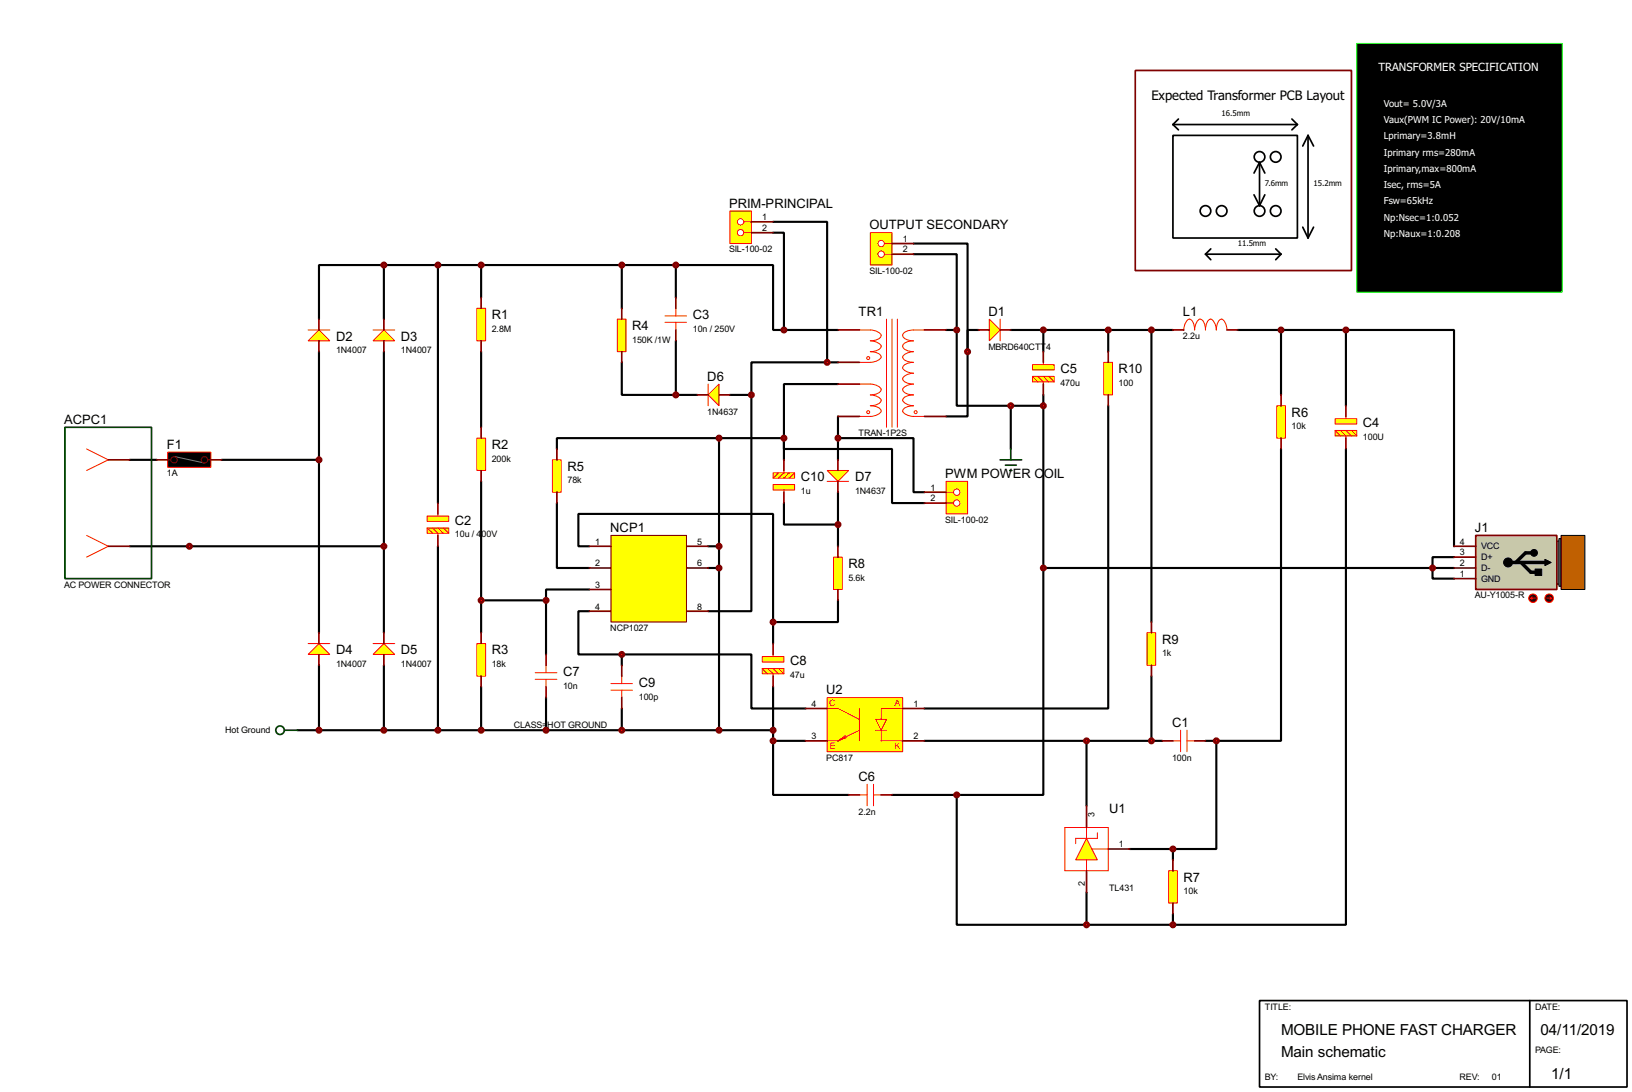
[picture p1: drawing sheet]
<svg xmlns="http://www.w3.org/2000/svg" width="383mm" height="256mm" viewBox="0 0 383 256" stroke-linecap="round" stroke-linejoin="round" font-family="sans-serif">
<g fill="none" stroke="#000" stroke-width=".5">
<path d="M181.7 52.1h12.7v33M181.7 54.7h2.5v22.8M214.7 59.7h10.1v17.8M214.7 57.2h12.7v25.4M90.2 62.3h-15.2v12.7M90.2 62.3v12.7M90.2 62.3h68.6M102.9 62.3v55.9M113.1 62.3v7.6M146.1 62.3v10.1M158.8 62.3h22.9v15.2h2.5M158.8 62.3v7.6"/>
<path d="M184.2 77.5h12.7M222.3 77.5h2.5M224.8 77.5v17.8h12.7M229.9 77.5h-2.5v5.1M237.5 77.5h38.1M245.2 77.5v5.1M260.4 77.5v5.1M270.6 77.5v68.6M290.9 77.5h25.4M301 77.5v15.3M316.3 77.5h25.4v50.8M316.3 77.5v17.8"/>
<path d="M75 82.6v66M90.2 82.6v66M113.1 82.6v17.8M146.1 85.1v7.7h12.7M158.8 92.8h5.1M158.8 80.1v12.7M171.5 92.8h5.1M176.6 92.8v50.8h-10.2M194.4 85.1h-17.8v7.7M194.4 85.1h2.5M196.9 90.2h-12.7v12.7M196.9 97.8v10.2"/>
<path d="M227.4 82.6v15.2h-5.1M237.5 95.3h7.7M237.5 95.3v10.2M245.2 92.8v40.6M260.4 95.3v71.1h-43.2M30.5 108h6.4M52.1 108h22.9M113.1 113.1v35.5M130.9 118.2v15.2h7.6M169 102.9h-38.1v2.6M169 102.9v68.6M169 102.9h15.2"/>
<path d="M184.2 118.2v5h12.7M184.2 102.9v2.6h25.4v12.7h7.6M184.2 102.9v5.1M196.9 102.9h17.8v12.7h2.5M196.9 115.6v12.7M301 105.5v68.5h-15.2M316.3 105.5v111.7h-40.7M30.5 128.3h59.7M102.9 128.3v43.2M138.5 138.5h-10.2v2.5M138.5 128.3h-2.6v-7.6h45.8v25.4M166.4 128.3h2.6"/>
<path d="M166.4 133.4h2.6M245.2 133.4v53.3h-20.4M245.2 133.4h96.5M341.7 130.9h-5.1v5h5.1M75 156.3v15.2M90.2 156.3v15.2M113.1 141h15.2M128.3 141v12.7M138.5 143.6h-2.6v10.1h10.2M146.1 153.7h30.5v12.7h12.7M146.1 153.7v2.6M181.7 146.1v5.1"/>
<path d="M196.9 141v5.1h-15.2M270.6 158.8v15.2M69.9 171.5h111.8M113.1 161.3v10.2M128.3 163.9v7.6M146.1 166.4v5.1M181.7 174v12.7h17.7M181.7 161.3v12.7M181.7 174h7.6M217.2 174h55.9M255.3 174v15.3M283.3 174h2.5"/>
<path d="M285.8 174v25.4h-10.2M209.6 186.7h15.2M224.8 186.7v30.5h30.5M265.5 199.4h10.1M275.6 199.4v2.6M255.3 209.6v7.6M255.3 217.2h20.3M275.6 214.7v2.5"/>
</g>
<path d="M75 77.5l2.5 2.6h-5.1z" fill="#ff0" stroke="#f00" stroke-width=".23"/>
<path d="M72.4 77.5h5.1" fill="none" stroke="#f00" stroke-width=".23"/>
<path d="M75 75v2.5M75 80.1v2.5" fill="none" stroke="#800000" stroke-width=".4"/>
<path d="M90.2 77.5l2.6 2.6h-5.1z" fill="#ff0" stroke="#f00" stroke-width=".23"/>
<path d="M87.7 77.5h5.1" fill="none" stroke="#f00" stroke-width=".23"/>
<path d="M90.2 75v2.5M90.2 80.1v2.5" fill="none" stroke="#800000" stroke-width=".4"/>
<path d="M75 151.2l2.5 2.5h-5.1z" fill="#ff0" stroke="#f00" stroke-width=".23"/>
<path d="M72.4 151.2h5.1" fill="none" stroke="#f00" stroke-width=".23"/>
<path d="M75 148.6v2.6M75 153.7v2.6" fill="none" stroke="#800000" stroke-width=".4"/>
<path d="M90.2 151.2l2.6 2.5h-5.1z" fill="#ff0" stroke="#f00" stroke-width=".23"/>
<path d="M87.7 151.2h5.1" fill="none" stroke="#f00" stroke-width=".23"/>
<path d="M90.2 148.6v2.6M90.2 153.7v2.6" fill="none" stroke="#800000" stroke-width=".4"/>
<g fill="#f00" stroke="#800000" stroke-width=".65">
<circle cx="90.2" cy="62.3" r=".5"/>
<circle cx="90.2" cy="171.5" r=".5"/>
</g>
<path d="M20.4 105.5l5.1 2.5-5.1 2.5M20.4 125.8l5.1 2.5-5.1 2.6" fill="none" stroke="#f00" stroke-width=".23"/>
<path d="M15.3 100.4h20.3v35.5h-20.3z" fill="none" stroke="#004000" stroke-width=".4"/>
<path d="M25.5 108h5M25.5 128.3h5" fill="none" stroke="#800000" stroke-width=".4"/>
<g fill="#f00" stroke="#800000" stroke-width=".65">
<circle cx="90.2" cy="128.3" r=".5"/>
<circle cx="44.5" cy="128.3" r=".5"/>
</g>
<path d="M39.4 106.2h10.2v3.6h-10.2z" fill="#000" stroke="#f00" stroke-width=".23"/>
<path d="M40.9 107.2l7.2 1.6" fill="none" stroke="#808080" stroke-width=".23"/>
<g fill="none" stroke="#800000" stroke-width=".23">
<path d="M39.4 108h.8M48.8 108h.8"/>
<circle cx="40.9" cy="108" r=".75"/>
<circle cx="48" cy="108" r=".75"/>
</g>
<path d="M36.9 108h2.5M49.6 108h2.5" fill="none" stroke="#800000" stroke-width=".4"/>
<circle cx="74.9" cy="108" r=".5" fill="#f00" stroke="#800000" stroke-width=".65"/>
<path d="M112.1 72.4h2v7.7h-2z" fill="#ff0" stroke="#f00" stroke-width=".23"/>
<path d="M113.1 69.9v2.5M113.1 80.1v2.5" fill="none" stroke="#800000" stroke-width=".4"/>
<path d="M112.1 102.9h2v7.6h-2z" fill="#ff0" stroke="#f00" stroke-width=".23"/>
<path d="M113.1 100.4v2.5M113.1 110.5v2.6" fill="none" stroke="#800000" stroke-width=".4"/>
<path d="M112.1 151.2h2v7.6h-2z" fill="#ff0" stroke="#f00" stroke-width=".23"/>
<path d="M113.1 148.6v2.6M113.1 158.8v2.5M128.3 153.7v2.6M128.3 161.3v2.6" fill="none" stroke="#800000" stroke-width=".4"/>
<path d="M125.8 158h5.1M125.8 159.6h5.1M128.3 156.3v1.7M128.3 159.6v1.7" fill="none" stroke="#f00" stroke-width=".23"/>
<g fill="#f00" stroke="#800000" stroke-width=".65">
<circle cx="113" cy="171.5" r=".5"/>
<circle cx="113" cy="141" r=".5"/>
</g>
<path d="M143.6 125.8h17.7v20.3h-17.7z" fill="#ff0" stroke="#800000" stroke-width=".25"/>
<path d="M138.5 128.3h5.1M138.5 133.4h5.1M138.5 138.5h5.1M161.3 128.3h5.1M161.3 133.4h5.1M138.5 143.6h5.1M161.3 143.6h5.1" fill="none" stroke="#800000" stroke-width=".4"/>
<circle cx="128.3" cy="141" r=".5" fill="#f00" stroke="#800000" stroke-width=".65"/>
<g fill="none" stroke="#f00" stroke-width=".23">
<path d="M202 77.5a7.1 7.1 0 0 1 4.2 .4l.7 .6a.91 .91 0 0 1-.7 1.2l-1.7 .4 1.2 .2a1.82 1.82 0 0 1 1.4 1 2.37 2.37 0 0 1-2.6 1.3h.6a2.08 2.08 0 0 1 2 1.3 2.75 2.75 0 0 1-2.6 1.2h-2.5M208.3 75v25.4M209.6 75v25.4M210.9 75v25.4M217.2 77.5a8.7 8.7 0 0 0-4.3 .3 .94 .94 0 0 0-.8 1 .94 .94 0 0 0 .8 .9l1.8 .4h-.7a2.08 2.08 0 0 0-1.9 1.2 2.37 2.37 0 0 0 2.6 1.3l-1.3 .2a1.82 1.82 0 0 0-1.3 1.1 2.35 2.35 0 0 0 2.6 1.2 2.37 2.37 0 0 0-2.6 1.3 2.75 2.75 0 0 0 2.6 1.3 2.67 2.67 0 0 0-2.6 1.3 2.35 2.35 0 0 0 2.6 1.2l-1.3 .2a1.82 1.82 0 0 0-1.3 1.1 2.31 2.31 0 0 0 2.6 1.3h-.7a2.08 2.08 0 0 0-1.9 1.2 2.76 2.76 0 0 0 2.6 1.3h-.7a2.08 2.08 0 0 0-1.9 1.3 2.75 2.75 0 0 0 2.6 1.2h2.5M202 90.2a7.1 7.1 0 0 1 4.2 .4l.7 .6a.91 .91 0 0 1-.7 1.2l-1.7 .4 1.2 .2a1.82 1.82 0 0 1 1.4 1 2.37 2.37 0 0 1-2.6 1.3h.6a2.08 2.08 0 0 1 2 1.3 2.75 2.75 0 0 1-2.6 1.2h-2.5"/>
<circle cx="204" cy="84.1" r=".35"/>
<circle cx="204" cy="96.8" r=".35"/>
<circle cx="215.1" cy="96.8" r=".35"/>
</g>
<path d="M196.9 77.5h5.1M217.2 77.5h5.1M196.9 97.8h5.1M196.9 90.2h5.1M196.9 85.1h5.1M217.2 97.8h5.1" fill="none" stroke="#800000" stroke-width=".4"/>
<circle cx="113" cy="62.3" r=".5" fill="#f00" stroke="#800000" stroke-width=".65"/>
<path d="M166.4 92.8l2.6-2.6v5.1z" fill="#ff0" stroke="#f00" stroke-width=".23"/>
<path d="M166.4 90.2v5.1" fill="none" stroke="#f00" stroke-width=".23"/>
<path d="M163.9 92.8h2.5M169 92.8h2.5" fill="none" stroke="#800000" stroke-width=".4"/>
<circle cx="176.5" cy="92.8" r=".5" fill="#f00" stroke="#800000" stroke-width=".65"/>
<path d="M145.1 75h2v7.6h-2z" fill="#ff0" stroke="#f00" stroke-width=".23"/>
<path d="M146.1 72.4v2.6M146.1 82.6v2.5" fill="none" stroke="#800000" stroke-width=".4"/>
<g fill="#f00" stroke="#800000" stroke-width=".65">
<circle cx="146.1" cy="62.3" r=".5"/>
<circle cx="158.8" cy="92.8" r=".5"/>
</g>
<path d="M156.3 75.7h5M156.3 74.2h5M158.8 72.4v1.8M158.8 75.7v1.8" fill="none" stroke="#f00" stroke-width=".23"/>
<path d="M158.8 69.9v2.5M158.8 77.5v2.6" fill="none" stroke="#800000" stroke-width=".4"/>
<circle cx="158.8" cy="62.3" r=".5" fill="#f00" stroke="#800000" stroke-width=".65"/>
<path d="M129.8 108h2.1v7.6h-2.1z" fill="#ff0" stroke="#f00" stroke-width=".23"/>
<path d="M130.9 105.5v2.5M130.9 115.6v2.6" fill="none" stroke="#800000" stroke-width=".4"/>
<g fill="#f00" stroke="#800000" stroke-width=".65">
<circle cx="168.9" cy="128.3" r=".5"/>
<circle cx="128.3" cy="171.5" r=".5"/>
<circle cx="168.9" cy="133.4" r=".5"/>
</g>
<path d="M194.4 110.5h5l-2.5 2.6z" fill="#ff0" stroke="#f00" stroke-width=".23"/>
<path d="M194.4 113.1h5" fill="none" stroke="#f00" stroke-width=".23"/>
<path d="M196.9 108v2.5M196.9 113.1v2.5" fill="none" stroke="#800000" stroke-width=".4"/>
<g fill="#ff0" stroke="#f00" stroke-width=".23">
<path d="M181.7 113.8h5v1.3h-5z"/>
<path d="M181.7 111.1h5v1.2h-5z"/>
</g>
<path d="M182.9 111.1l-1.2 1.2M184.2 110.5v.6l-1.3 1.2M184.2 115.1v.5M185.5 111.1l-1.3 1.2M186.7 111.1l-1.2 1.2" fill="none" stroke="#f00" stroke-width=".23"/>
<path d="M184.2 108v2.5M184.2 115.6v2.6" fill="none" stroke="#800000" stroke-width=".4"/>
<path d="M195.9 130.9h2v7.6h-2z" fill="#ff0" stroke="#f00" stroke-width=".23"/>
<path d="M196.9 128.3v2.6M196.9 138.5v2.5" fill="none" stroke="#800000" stroke-width=".4"/>
<circle cx="196.9" cy="123.2" r=".5" fill="#f00" stroke="#800000" stroke-width=".65"/>
<g fill="#ff0" stroke="#f00" stroke-width=".23">
<path d="M179.1 154.2h5.1v1.3h-5.1z"/>
<path d="M179.1 157h5.1v1.3h-5.1z"/>
</g>
<path d="M179.1 157l1.3 1.3M180.4 157l1.3 1.3v.5M181.7 153.7v.5M181.7 157l1.2 1.3M182.9 157l1.3 1.3" fill="none" stroke="#f00" stroke-width=".23"/>
<path d="M181.7 151.2v2.5M181.7 158.8v2.5" fill="none" stroke="#800000" stroke-width=".4"/>
<g fill="#f00" stroke="#800000" stroke-width=".65">
<circle cx="168.9" cy="171.5" r=".5"/>
<circle cx="181.6" cy="146.1" r=".5"/>
</g>
<path d="M146.1 158.8v1.8M143.6 162.1h5M143.6 160.6h5M146.1 162.1v1.8" fill="none" stroke="#f00" stroke-width=".23"/>
<path d="M146.1 156.3v2.5M146.1 163.9v2.5" fill="none" stroke="#800000" stroke-width=".4"/>
<circle cx="146.1" cy="171.5" r=".5" fill="#f00" stroke="#800000" stroke-width=".65"/>
<path d="M194.4 163.9h17.7v12.7h-17.7z" fill="#ff0" stroke="#f00" stroke-width=".23"/>
<path d="M205.8 169h2.5l-1.2 2.5z" fill="#ff0" stroke="#f00" stroke-width=".23"/>
<path d="M194.4 166.4h2.5l5.1 2.6M194.4 174h2.5M198.7 172.8l-1.8 1.2M198.9 173.3l-2 .7M202 166.4v7.6M202 171.5l-5.1 2.5M205.8 171.5h2.5M207.1 171.5v2.5h5M212.1 166.4h-5v2.6" fill="none" stroke="#f00" stroke-width=".23"/>
<path d="M189.3 166.4h5.1M189.3 174h5.1M212.1 166.4h5.1M212.1 174h5.1" fill="none" stroke="#800000" stroke-width=".4"/>
<g fill="#f00" stroke="#800000" stroke-width=".65">
<circle cx="181.6" cy="171.5" r=".5"/>
<circle cx="146.1" cy="153.7" r=".5"/>
</g>
<path d="M232.5 75l2.5 2.5-2.5 2.6z" fill="#ff0" stroke="#f00" stroke-width=".23"/>
<path d="M235 75v5.1" fill="none" stroke="#f00" stroke-width=".23"/>
<path d="M229.9 77.5h2.6M235 77.5h2.5" fill="none" stroke="#800000" stroke-width=".4"/>
<g fill="#ff0" stroke="#f00" stroke-width=".23">
<path d="M242.6 85.7h5.1v1.2h-5.1z"/>
<path d="M242.6 88.4h5.1v1.3h-5.1z"/>
</g>
<path d="M242.6 88.4l1.3 1.3M243.9 88.4l1.3 1.3v.5M245.2 85.1v.6M245.2 88.4l1.2 1.3M246.4 88.4l1.3 1.3M202 186.7h1.8M203.8 184.2v5.1M205.3 184.2v5.1M205.3 186.7h1.8" fill="none" stroke="#f00" stroke-width=".23"/>
<path d="M245.2 82.6v2.5M245.2 90.2v2.6M199.4 186.7h2.6M207.1 186.7h2.5" fill="none" stroke="#800000" stroke-width=".4"/>
<g fill="#f00" stroke="#800000" stroke-width=".65">
<circle cx="181.6" cy="174" r=".5"/>
<circle cx="245.1" cy="95.3" r=".5"/>
</g>
<path d="M259.4 85.1h2v7.7h-2z" fill="#ff0" stroke="#f00" stroke-width=".23"/>
<path d="M260.4 82.6v2.5M260.4 92.8v2.5" fill="none" stroke="#800000" stroke-width=".4"/>
<circle cx="245.1" cy="77.5" r=".5" fill="#f00" stroke="#800000" stroke-width=".65"/>
<path d="M255.3 196.9l2.6 5.1h-5.1z" fill="#ff0" stroke="#f00" stroke-width=".23"/>
<path d="M250.2 194.4h10.2v10.1h-10.2zM255.3 194.4v2.5M256.6 199.4h3.8M257.9 195.6v1.3h-5.1v1.3M255.3 202v2.5" fill="none" stroke="#f00" stroke-width=".23"/>
<path d="M255.3 189.3v5.1M260.4 199.4h5.1M255.3 204.5v5.1" fill="none" stroke="#800000" stroke-width=".4"/>
<circle cx="224.8" cy="186.7" r=".5" fill="#f00" stroke="#800000" stroke-width=".65"/>
<path d="M274.6 204.5h2.1v7.6h-2.1z" fill="#ff0" stroke="#f00" stroke-width=".23"/>
<path d="M275.6 202v2.5M275.6 212.1v2.6" fill="none" stroke="#800000" stroke-width=".4"/>
<circle cx="255.3" cy="217.2" r=".5" fill="#f00" stroke="#800000" stroke-width=".65"/>
<path d="M275.6 174h1.8M277.4 171.5v5.1M278.9 171.5v5.1M278.9 174h1.8" fill="none" stroke="#f00" stroke-width=".23"/>
<path d="M273.1 174h2.5M280.7 174h2.6" fill="none" stroke="#800000" stroke-width=".4"/>
<g fill="#f00" stroke="#800000" stroke-width=".65">
<circle cx="255.3" cy="174" r=".5"/>
<circle cx="275.6" cy="199.4" r=".5"/>
</g>
<path d="M269.5 148.6h2.1v7.7h-2.1z" fill="#ff0" stroke="#f00" stroke-width=".23"/>
<path d="M270.6 146.1v2.5M270.6 156.3v2.5" fill="none" stroke="#800000" stroke-width=".4"/>
<g fill="#f00" stroke="#800000" stroke-width=".65">
<circle cx="270.5" cy="174" r=".5"/>
<circle cx="260.4" cy="77.5" r=".5"/>
</g>
<path d="M278.2 77.5a2.67 2.67 0 0 1 1.3-2.5 2.35 2.35 0 0 1 1.2 2.5l.2-1.2a1.82 1.82 0 0 1 1.1-1.3 2.31 2.31 0 0 1 1.3 2.5v-.6a2.08 2.08 0 0 1 1.2-1.9 2.76 2.76 0 0 1 1.3 2.5v-.6a2.08 2.08 0 0 1 1.3-1.9 2.75 2.75 0 0 1 1.2 2.5" fill="none" stroke="#f00" stroke-width=".23"/>
<path d="M275.6 77.5h2.6M288.3 77.5h2.6" fill="none" stroke="#800000" stroke-width=".4"/>
<circle cx="270.5" cy="77.5" r=".5" fill="#f00" stroke="#800000" stroke-width=".65"/>
<path d="M300 95.3h2.1v7.6h-2.1z" fill="#ff0" stroke="#f00" stroke-width=".23"/>
<path d="M301 92.8v2.5M301 102.9v2.6" fill="none" stroke="#800000" stroke-width=".4"/>
<circle cx="285.8" cy="174" r=".5" fill="#f00" stroke="#800000" stroke-width=".65"/>
<g fill="#ff0" stroke="#f00" stroke-width=".23">
<path d="M313.7 98.4h5.1v1.2h-5.1z"/>
<path d="M313.7 101.1h5.1v1.3h-5.1z"/>
</g>
<path d="M316.3 97.8v.6M313.7 101.1l1.3 1.3M315 101.1l1.3 1.3v.5M316.3 101.1l1.3 1.3M317.6 101.1l1.2 1.3" fill="none" stroke="#f00" stroke-width=".23"/>
<path d="M316.3 95.3v2.5M316.3 102.9v2.6" fill="none" stroke="#800000" stroke-width=".4"/>
<circle cx="275.6" cy="217.2" r=".5" fill="#f00" stroke="#800000" stroke-width=".65"/>
<g fill="#808080" stroke="#000" stroke-width=".23">
<path d="M365.8 127.1h1v10.1h-1z"/>
<path d="M366.3 126.5h.5v11.2h-.5z"/>
</g>
<path d="M366.8 125.8h5.6v12.7h-5.6z" fill="#c06000" stroke="#000" stroke-width=".23"/>
<path d="M346.8 125.8h19v12.7h-19z" fill="#c8c8aa" stroke="#800000" stroke-width=".4"/>
<g fill="#000" stroke="#000" stroke-width=".23">
<path d="M363 131.4l1.5 .7-1.5 .8z"/>
<circle cx="354.3" cy="132.1" r="1.05"/>
<circle cx="360.4" cy="129.9" r=".8"/>
</g>
<path d="M355.4 132.1h8.4M357.4 132.1l2.3 2.3h1.8M360.2 129.9h-1.7l-2.3 2.2" fill="none" stroke="#000" stroke-width=".8"/>
<path d="M360.7 133.7h1.6v1.5h-1.6z" fill="#000" stroke="#000" stroke-width=".23"/>
<path d="M341.7 128.3h5.1M341.7 130.9h5.1M341.7 133.4h5.1M341.7 135.9h5.1" fill="none" stroke="#800000" stroke-width=".4"/>
<circle cx="360.2" cy="140.5" r="1" fill="#400000" stroke="#f00" stroke-width=".23"/>
<path d="M359.7 140.5l.3 .3M359.7 140.5h1M360 140.3l-.3 .2" fill="none" stroke="#f00" stroke-width=".23"/>
<circle cx="364" cy="140.5" r="1" fill="#400000" stroke="#f00" stroke-width=".23"/>
<path d="M363.5 140.5h1M364.3 140.3l.2 .2M364.5 140.5l-.2 .3" fill="none" stroke="#f00" stroke-width=".23"/>
<circle cx="336.6" cy="133.4" r=".5" fill="#f00" stroke="#800000" stroke-width=".65"/>
<g fill="#ff0" stroke="#f00" stroke-width=".23">
<path d="M100.4 121.2h5.1v1.3h-5.1z"/>
<path d="M100.4 124h5.1v1.3h-5.1z"/>
</g>
<path d="M100.4 124l1.3 1.3M101.7 124l1.2 1.3v.5M102.9 120.7v.5M102.9 124l1.3 1.3M104.2 124l1.3 1.3" fill="none" stroke="#f00" stroke-width=".23"/>
<path d="M102.9 118.2v2.5M102.9 125.8v2.5" fill="none" stroke="#800000" stroke-width=".4"/>
<g fill="#f00" stroke="#800000" stroke-width=".65">
<circle cx="102.9" cy="62.3" r=".5"/>
<circle cx="102.9" cy="171.5" r=".5"/>
</g>
<path d="M235 108h5.1M236.3 109.3h2.5M237.3 110.5h.5M237.5 105.5v2.5" fill="none" stroke="#004000" stroke-width=".4"/>
<circle cx="237.5" cy="95.3" r=".5" fill="#f00" stroke="#800000" stroke-width=".65"/>
<g fill="none" stroke="#004000" stroke-width=".4">
<path d="M66.9 171.5h3"/>
<circle cx="65.8" cy="171.5" r="1"/>
</g>
<circle cx="74.9" cy="171.5" r=".5" fill="#f00" stroke="#800000" stroke-width=".65"/>
<path d="M171.5 49.6h5.1v7.6h-5.1z" fill="#ff0" stroke="#f00" stroke-width=".23"/>
<path d="M174.8 52.1h1.8" fill="none" stroke="#f00" stroke-width=".23"/>
<circle cx="174" cy="54.7" r=".75" fill="#feffff" stroke="#f00" stroke-width=".23"/>
<path d="M174.8 54.7h1.8" fill="none" stroke="#f00" stroke-width=".23"/>
<circle cx="174" cy="52.1" r=".75" fill="#feffff" stroke="#f00" stroke-width=".23"/>
<path d="M176.6 52.1h5.1M176.6 54.7h5.1" fill="none" stroke="#800000" stroke-width=".4"/>
<path d="M222.3 113.1h5.1v7.6h-5.1z" fill="#ff0" stroke="#f00" stroke-width=".23"/>
<path d="M222.3 115.6h1.8" fill="none" stroke="#f00" stroke-width=".23"/>
<circle cx="224.8" cy="118.2" r=".75" fill="#feffff" stroke="#f00" stroke-width=".23"/>
<path d="M222.3 118.2h1.8" fill="none" stroke="#f00" stroke-width=".23"/>
<circle cx="224.8" cy="115.6" r=".75" fill="#feffff" stroke="#f00" stroke-width=".23"/>
<path d="M217.2 115.6h5.1M217.2 118.2h5.1" fill="none" stroke="#800000" stroke-width=".4"/>
<path d="M204.5 54.7h5.1v7.6h-5.1z" fill="#ff0" stroke="#f00" stroke-width=".23"/>
<path d="M207.8 57.2h1.8" fill="none" stroke="#f00" stroke-width=".23"/>
<circle cx="207" cy="59.7" r=".75" fill="#feffff" stroke="#f00" stroke-width=".23"/>
<path d="M207.8 59.7h1.8" fill="none" stroke="#f00" stroke-width=".23"/>
<circle cx="207" cy="57.2" r=".75" fill="#feffff" stroke="#f00" stroke-width=".23"/>
<path d="M209.6 57.2h5.1M209.6 59.7h5.1" fill="none" stroke="#800000" stroke-width=".4"/>
<g fill="#f00" stroke="#800000" stroke-width=".65">
<circle cx="224.8" cy="77.5" r=".5"/>
<circle cx="227.3" cy="82.6" r=".5"/>
<circle cx="194.3" cy="85.1" r=".5"/>
<circle cx="184.2" cy="77.5" r=".5"/>
<circle cx="168.9" cy="102.9" r=".5"/>
<circle cx="184.2" cy="102.9" r=".5"/>
<circle cx="196.9" cy="102.9" r=".5"/>
</g>
<path d="M296 235h86.3v20.3h-86.3zM359.5 235v20.3" fill="none" stroke="#000" stroke-width=".4"/>
<g fill="#f00" stroke="#800000" stroke-width=".65">
<circle cx="245.1" cy="133.4" r=".5"/>
<circle cx="301" cy="77.5" r=".5"/>
<circle cx="316.2" cy="77.5" r=".5"/>
</g>
<path d="M318.8 10.2h48.3v58.4h-48.3z" fill="#000" stroke="#0f0" stroke-width=".23"/>
<g fill="none" stroke="#000" stroke-width=".4">
<path d="M275.6 31.8h29.3v24.1h-29.3zM275.6 29.3h29.3M275.6 29.3l1.3 1.2M276.9 28l-1.3 1.3M296 38.2v10.1M296 38.2l-1.3 2.5M296 38.2l1.2 2.5M303.6 28l1.3 1.3M304.9 29.3l-1.3 1.2M307.4 31.8v24.1M307.4 31.8l-1.3 2.5M307.4 31.8l1.3 2.5"/>
<path d="M283.3 59.7h17.7M283.3 59.7l1.2 1.3M284.5 58.5l-1.2 1.2M294.7 45.8l1.3 2.5M297.2 45.8l-1.2 2.5M299.8 58.5l1.2 1.2M301 59.7l-1.2 1.3M306.1 53.4l1.3 2.5M308.7 53.4l-1.3 2.5"/>
<circle cx="295.9" cy="36.9" r="1.25"/>
<circle cx="299.7" cy="36.9" r="1.25"/>
<circle cx="283.2" cy="49.6" r="1.25"/>
<circle cx="287" cy="49.6" r="1.25"/>
<circle cx="295.9" cy="49.6" r="1.25"/>
<circle cx="299.7" cy="49.6" r="1.25"/>
</g>
<path d="M266.8 16.6h50.8v47h-50.8z" fill="none" stroke="#800000" stroke-width=".4"/>
<g font-size="4">
<text x="301" y="243.1">MOBILE PHONE FAST CHARGER</text>
<text x="362" y="243.1">04/11/2019</text>
<text x="301" y="248.2">Main schematic</text>
<text x="364.5" y="253.3">1/1</text>
</g>
<text font-size="3.7" x="270.6" y="23.4">Expected Transformer PCB Layout</text>
<g font-size="3.4">
<text x="171.3" y="48.7">PRIM-PRINCIPAL</text>
<text x="204.3" y="53.9">OUTPUT SECONDARY</text>
<text x="115.6" y="75">R1</text>
<text x="148.6" y="77.5">R4</text>
<text x="162.8" y="75">C3</text>
<text x="201.8" y="74.1">TR1</text>
<text x="232.3" y="74.1">D1</text>
<text x="278" y="74.1">L1</text>
<text x="79" y="80.1">D2</text>
<text x="94.2" y="80.1">D3</text>
<text x="166.2" y="89.4">D6</text>
<text x="249.2" y="87.7">C5</text>
<text x="262.9" y="87.7">R10</text>
<text x="15.1" y="99.6">ACPC1</text>
<text x="303.5" y="97.9">R6</text>
<text x="320.3" y="100.4">C4</text>
<text x="39.2" y="105.4">F1</text>
<text x="115.6" y="105.5">R2</text>
<text x="133.4" y="110.6">R5</text>
<text x="188.2" y="113.1">C10</text>
<text x="200.9" y="113.1">D7</text>
<text x="222.1" y="112.3">PWM POWER C</text>
<text x="245.3" y="112.3">OIL</text>
<text x="106.9" y="123.3">C2</text>
<text x="143.4" y="125.1">NCP1</text>
<text x="346.6" y="125">J1</text>
<text x="199.4" y="133.4">R8</text>
<text x="79" y="153.7">D4</text>
<text x="94.2" y="153.7">D5</text>
<text x="115.6" y="153.7">R3</text>
<text x="273.1" y="151.2">R9</text>
<text x="132.3" y="158.8">C7</text>
<text x="150.1" y="161.4">C9</text>
<text x="185.7" y="156.3">C8</text>
<text x="194.2" y="163.1">U2</text>
<text x="275.4" y="170.7">C1</text>
<text x="201.8" y="183.4">C6</text>
<text x="260.6" y="191">U1</text>
<text x="278.1" y="207.1">R7</text>
</g>
<text font-size="3.2" fill="#fff" x="323.9" y="16.6">TRANSFORMER SPECIFICATION</text>
<g font-size="2.7" fill="#fff">
<text x="325.2" y="25.1">Vout= 5.0V/3A</text>
<text x="325.2" y="28.9">Vaux(PWM IC Power): 20V/10mA</text>
<text x="325.2" y="32.8">Lprimary=3.8mH</text>
<text x="325.2" y="36.6">Iprimary rms=280mA</text>
<text x="325.2" y="40.4">Iprimary,max=800mA</text>
<text x="325.2" y="44.2">Isec, rms=5A</text>
<text x="325.2" y="48">Fsw=65kHz</text>
<text x="325.2" y="51.8">Np:Nsec=1:0.052</text>
<text x="325.2" y="55.6">Np:Naux=1:0.208</text>
</g>
<g font-size="2.4">
<text x="179.1" y="51.7">1</text>
<text x="171.3" y="59.3">SIL-100-02</text>
<text x="179.1" y="54.3">2</text>
<text x="212.1" y="56.8">1</text>
<text x="212.1" y="59.3">2</text>
<text x="204.3" y="64.3">SIL-100-02</text>
<text x="115.6" y="78">2.8M</text>
<text x="162.8" y="78">10n / 250V</text>
<text x="79" y="83">1N4007</text>
<text x="94.2" y="83">1N4007</text>
<text x="148.6" y="80.4">150K /1W</text>
<text x="232.3" y="82.2">MBRD640CTT</text>
<text x="245.8" y="82.2">4</text>
<text x="278" y="79.6">2.2u</text>
<text x="249.2" y="90.7">470u</text>
<text x="262.9" y="90.7">100</text>
<text x="166.2" y="97.4">1N4637</text>
<text x="303.5" y="100.8">10k</text>
<text x="201.8" y="102.5">TRAN-1P2S</text>
<text x="320.3" y="103.4">100U</text>
<text x="39.2" y="111.9">1A</text>
<text x="115.6" y="108.4">200k</text>
<text x="133.4" y="113.5">78k</text>
<text x="188.2" y="116.1">1u</text>
<text x="200.9" y="116.1">1N4637</text>
<text x="218.6" y="115.2">1</text>
<text x="218.6" y="117.8">2</text>
<text x="222.1" y="122.8">SIL-100-02</text>
<text x="106.9" y="126.2">10u / 4</text>
<text x="113.2" y="126.2">00V</text>
<text x="139.9" y="127.9">1</text>
<text x="163.9" y="127.9">5</text>
<text x="343.1" y="127.9">4</text>
<text x="343.1" y="130.5">3</text>
<text x="348" y="129">VCC</text>
<text x="348" y="131.6">D+</text>
<text x="139.9" y="133">2</text>
<text x="163.9" y="133">6</text>
<text x="199.4" y="136.4">5.6k</text>
<text x="343.1" y="133">2</text>
<text x="343.1" y="135.5">1</text>
<text x="348" y="134.1">D-</text>
<text x="348" y="136.6">GND</text>
<text x="15.1" y="138">AC POWER CONNECTOR</text>
<text x="139.9" y="138.1">3</text>
<text x="139.9" y="143.2">4</text>
<text x="163.9" y="143.2">8</text>
<text x="346.6" y="140.6">AU-Y1005-R</text>
<text x="143.4" y="148.1">NCP1027</text>
<text x="273.1" y="154.2">1k</text>
<text x="79" y="156.7">1N4007</text>
<text x="94.2" y="156.7">1N4007</text>
<text x="115.6" y="156.7">18k</text>
<text x="132.3" y="161.8">10n</text>
<text x="185.7" y="159.2">47u</text>
<text x="150.1" y="164.3">100p</text>
<text x="190.7" y="166">4</text>
<text x="214.7" y="166">1</text>
<text x="52.9" y="172.2">Hot Ground</text>
<text x="120.7" y="170.9">CLASS=</text>
<text x="128.6" y="170.9">HOT GROUND</text>
<text x="190.7" y="173.6">3</text>
<text x="214.7" y="173.6">2</text>
<text x="194.2" y="178.7">PC817</text>
<text x="275.4" y="178.7">100n</text>
<text x="201.8" y="191.4">2.2n</text>
<text x="257.2" y="191.8" transform="rotate(-90 257.2 191.8)">3</text>
<text x="262.9" y="199">1</text>
<text x="254.9" y="208.2" transform="rotate(-90 254.9 208.2)">2</text>
<text x="260.6" y="209.2">TL431</text>
<text x="278.1" y="210">10k</text>
<text x="297.2" y="237.1">TITLE:</text>
<text x="360.7" y="237.1">DATE:</text>
<text x="360.7" y="247.3">PAGE:</text>
<text x="297.2" y="253.7">BY:</text>
<text x="304.9" y="253.7">Elvis Ansima kernel</text>
<text x="343" y="253.7">REV:</text>
<text x="350.6" y="253.7">01</text>
</g>
<g font-size="2.4" fill="#f00">
<text x="194.9" y="165.9">C</text>
<text x="210.2" y="165.9">A</text>
<text x="195" y="176">E</text>
<text x="210.2" y="176">K</text>
</g>
<g font-size="2.3">
<text x="287.1" y="27.3">16.5mm</text>
<text x="297.2" y="43.8">7.6mm</text>
<text x="308.7" y="43.8">15.2mm</text>
<text x="290.9" y="57.8">11.5mm</text>
</g>
</svg>
